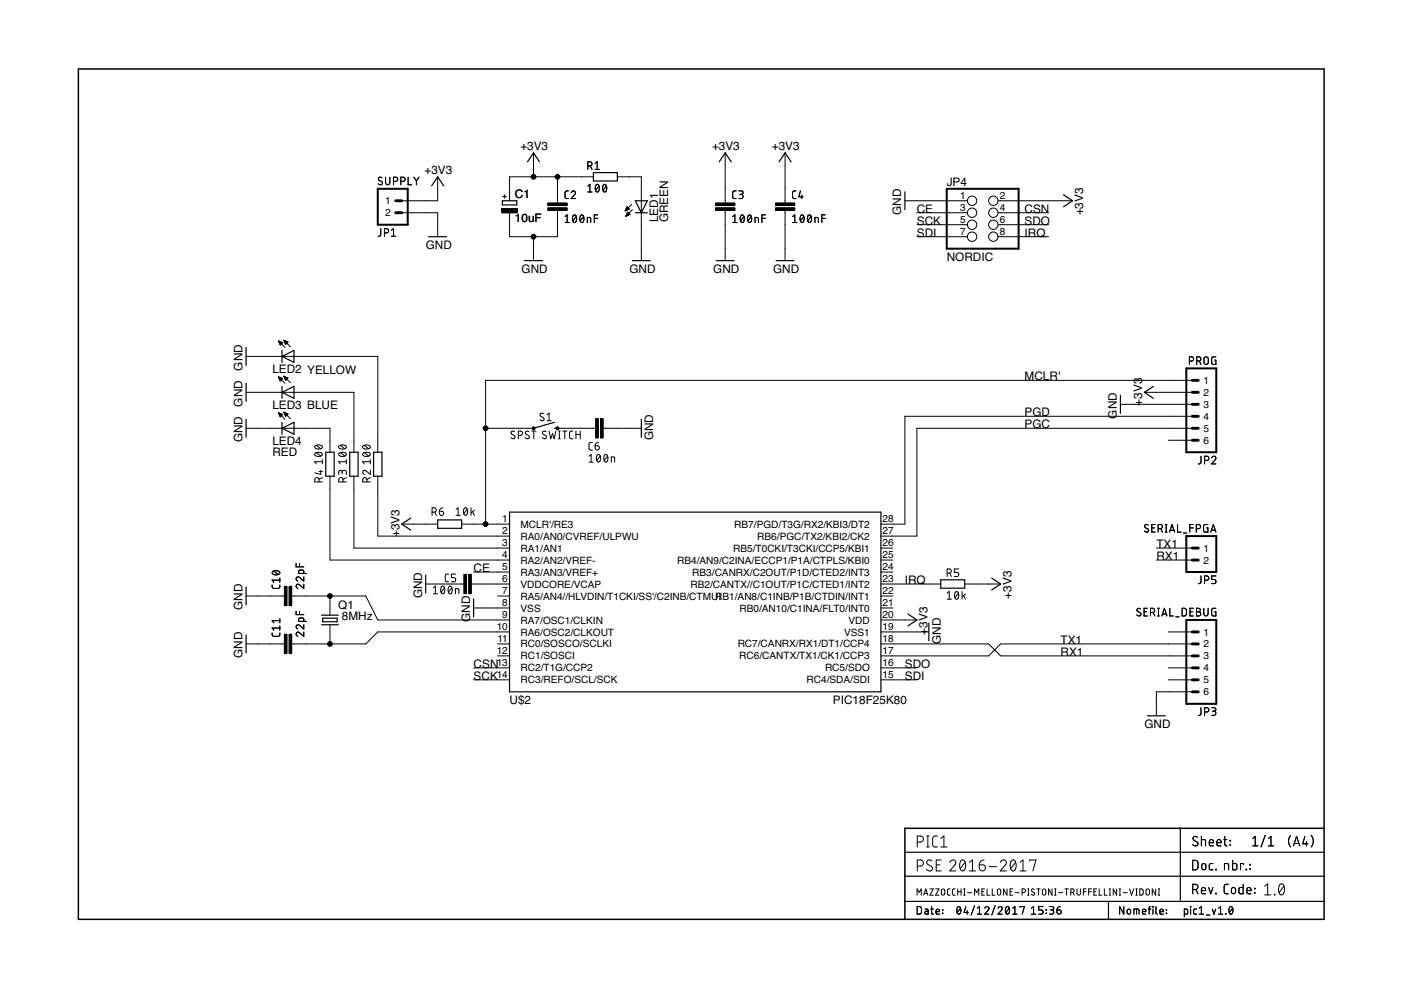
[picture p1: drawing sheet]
<svg xmlns="http://www.w3.org/2000/svg" width="297mm" height="210mm" viewBox="0 0 297 210" stroke-linecap="round" stroke-linejoin="round" font-family="sans-serif">
<g fill="none" stroke="#000" stroke-width=".21">
<path d="M81 37.7a.41 .41 0 0 0-.6-.1 .41 .41 0 0 0-.1 .6l.6 .3a.38 .38 0 0 1 .1 .5 .38 .38 0 0 1-.5 .2l-.3-.2M81.7 37.6v1.1a.46 .46 0 0 0 .5 .5 .46 .46 0 0 0 .5-.5v-1.1M83.4 38.5h.5a.44 .44 0 0 0 .4-.5 .44 .44 0 0 0-.4-.4h-.5v1.6M85 38.5h.4a.44 .44 0 0 0 .5-.5 .44 .44 0 0 0-.5-.4h-.4v1.6M86.5 37.6v1.6h.8M87.8 37.6l.5 .7M88.3 38.3v.9M88.8 37.6l-.5 .7M92.8 37.5v5.1h-7.6M113.1 32.4v5.1M118.2 37.5v5.6M124.6 35.2h.5a.44 .44 0 0 0 .4-.5 .44 .44 0 0 0-.4-.4h-.5v1.6"/>
<path d="M124.6 39.5l.5-.4v1.6M125.2 35.2l.3 .7M125.8 37.5h-17.8v5.1M126.2 34.6l.4-.3v1.6M126.2 35.9h.9M126.4 39.2l.2-.1a.97 .97 0 0 1 0 1.6 1 1 0 0 1-.2-1.5zM127 39.5l-.7 .8M128 39.2l.2-.1a.97 .97 0 0 1 0 1.6 1 1 0 0 1-.2-1.5zM128.6 39.5l-.8 .8M130.9 37.5h5.1v17.8M153.8 32.4v10.7M166.5 32.4v10.7"/>
<path d="M80.7 48.5v1.4l-.5 .2M81.5 49.4h.5a.46 .46 0 0 0 .4-.5 .46 .46 0 0 0-.4-.4h-.5v1.6M83 48.8l.4-.3v1.6M83 50.1h.9M85.2 45.1h7.6v5.1M113.1 50.2v5.1M118.2 44.6v5.6h-10.2v-5.1M119.8 45.9l.4-.3v1.6M119.8 47.2h.9M120.5 40.5h-.5l-.2 .4v1l.2 .2h.5M121.1 40.9a.45 .45 0 0 1 .6-.4 .45 .45 0 0 1 .2 .7l-.8 .9h.9M121.6 45.7l.2-.1a.97 .97 0 0 1 0 1.6 1 1 0 0 1-.2-1.5z"/>
<path d="M122.2 45.9l-.7 .9M123.1 45.7l.3-.1a.97 .97 0 0 1 0 1.6 1 1 0 0 1-.3-1.5zM123.7 45.9l-.7 .9M124.5 47.2v-1.1l.7 .1v1M124.6 40.7h.9M126 46.3h.7M126.7 45.6h-.7v1.6M132.6 44.6h.1M132.6 44.5h.4M132.7 45.8h.1M132.7 44.4h.6M132.7 44.3h.7"/>
<path d="M132.7 45.7h.3M132.8 44.2h.4M132.8 45.6h.5M132.8 44h.3M132.8 45.5h.8M132.9 43.9h.1M132.9 45.4h.5M132.9 43.8l.5 .5-.9 .4zM132.9 45.2h.4M133 45.1h.2M133 45h.1M133.1 45l-.4 .9"/>
<path d="M133.1 45l.5 .5M133.6 45.5l-.9 .4M133.9 43.3l-1.4 1.4M134.1 44.5l-1.4 1.4M153.8 44.6v10.7M155.3 47.2h1M155.3 45.9l.5-.3v1.6M156.1 40.5l-.7 .1-.1 .3 .1 1 .2 .2h.5M156.7 40.5h.5a.37 .37 0 0 1 .4 .3 .37 .37 0 0 1-.4 .4h-.4M157.1 41.2a.44 .44 0 0 1 .5 .5 .44 .44 0 0 1-.5 .4h-.4M157.1 45.7l.3-.1a.97 .97 0 0 1 0 1.6 1 1 0 0 1-.3-1.5zM157.7 45.9l-.7 .9"/>
<path d="M158.7 45.7l.2-.1a.95 .95 0 0 1 0 1.6 1.02 1.02 0 0 1-.2-1.5zM159.3 45.9l-.7 .9M160.1 47.2v-1.1l.7 .1v1M161.5 46.3h.8M162.3 45.6h-.8v1.6M166.5 44.6v10.7M168 47.2h1M168 45.9l.5-.3v1.6M168.8 40.5l-.7 .1-.1 .3 .1 1 .2 .2h.5M169.7 40.5l-.3 1.2h.9M169.8 45.7l.3-.1a.97 .97 0 0 1 0 1.6 1 1 0 0 1-.3-1.5zM170 41.4v.7"/>
<path d="M170.4 45.9l-.7 .9M171.4 45.7l.2-.1a.95 .95 0 0 1 0 1.6 1.02 1.02 0 0 1-.2-1.5zM172 45.9l-.7 .9M172.8 47.2v-1.1l.7 .1v1M174.2 46.3h.8M175 45.6h-.8v1.6M191.9 42.6h13.2M194.4 45.1h10.7M194.4 47.6h10.7M194.4 50.2h10.7M211.6 45.1h10.7M211.6 42.6h15.8"/>
<path d="M211.6 47.6h10.7M211.6 50.2h10.7M52.2 75.6h27.9v20.3M59 72.3l1.4 1.4M59 72.3l.9 .3-.5 .6zM59 79.9l1.4 1.4M59 79.9l.9 .4-.5 .5zM59.1 80h.1M59.1 72.4h.2M59.1 72.5h.5M59.2 72.6h.6M59.2 72.7h.6"/>
<path d="M59.3 72.9h.4M59.3 73h.3M59.4 73.1h.1M60.2 72.1l1.4 1.4M60.2 72.1l.9 .4-.5 .5zM60.2 79.8l1.4 1.4M60.2 79.8l.9 .3-.5 .5zM60.2 72.3h.2M60.2 79.9h.2M60.3 72.4h.4M60.3 80h.4M60.3 72.5h.7"/>
<path d="M60.4 72.6h.6M60.4 72.7h.4M60.5 72.9h.2M60.5 73h.1M252.2 76.6h.4a.46 .46 0 0 0 .5-.5 .46 .46 0 0 0-.5-.5h-.4v1.7M253.7 76.6h.5a.46 .46 0 0 0 .4-.5 .46 .46 0 0 0-.4-.5h-.5v1.7M254.3 76.6l.3 .7M255.4 75.8l.3-.2 .4 .2 .1 1a.46 .46 0 0 1-.5 .5 .46 .46 0 0 1-.4-.5zM257.8 75.6l-.7 .1-.2 .2v1l.2 .4h.7v-.9h-.3M52.2 83.2h22.8v12.7M52.2 90.8h17.8v5.1M59 87.5l1.4 1.4"/>
<path d="M59 87.5l.9 .4-.5 .5zM59.1 87.6h.1M59.1 87.7h.4M59.1 80.1h.4M59.2 80.2h.6M59.2 87.8h.6M59.2 87.9h.7M59.2 80.3h.6M59.3 80.5h.4M59.3 88.1h.5M59.3 88.2h.3M59.3 80.6h.3"/>
<path d="M59.4 80.7h.1M59.4 88.3h.1M60.2 87.4l1.4 1.4M60.2 87.4l.9 .4-.5 .5zM60.2 87.5h.1M60.3 87.6h.3M60.3 80.1h.7M60.3 87.7h.6M60.3 87.8h.7M60.4 80.2h.6M60.4 80.3h.5M60.4 87.9h.5"/>
<path d="M60.5 88.1h.3M60.5 80.5h.2M60.5 80.6h.1M60.5 88.2h.1M66.8 96.1a1.04 1.04 0 0 1 1.5 .2 .95 .95 0 0 1-1.6 0zM66.8 94.5a1.02 1.02 0 0 1 1.5 .3 .97 .97 0 0 1-1.6 0zM67.1 96l.9 .7M67.1 94.4l.9 .7M67.6 100h.8M68 99.7v.9l-1.3-.4M68.3 97.9h-1.6l.4 .5M68.3 97.5v.9"/>
<path d="M71.9 96.1a1.04 1.04 0 0 1 1.5 .2 .95 .95 0 0 1-1.6 0zM71.9 94.5a1.02 1.02 0 0 1 1.5 .3 .97 .97 0 0 1-1.6 0zM72.2 96l.9 .7M72.2 94.4l.9 .7M73.4 97.9h-1.6l.4 .5M73.4 97.5v.9M77 96.1a1.04 1.04 0 0 1 1.5 .2 .95 .95 0 0 1-1.6 0zM77 94.5a1.02 1.02 0 0 1 1.5 .3 .97 .97 0 0 1-1.6 0zM77.2 96l.9 .7M77.2 94.4l.9 .7M78.5 97.9h-1.6l.3 .5M78.5 97.5v.9"/>
<path d="M78.5 99.7v.9l-.9-.8a.44 .44 0 0 0-.7 .2 .44 .44 0 0 0 .4 .6M103 90.8h10.1M109.1 91.5l-.2-.1a.38 .38 0 0 0-.5 .2 .38 .38 0 0 0 .1 .5l.5 .3a.41 .41 0 0 1 .1 .6 .41 .41 0 0 1-.6-.1l-.2-.1M109.9 92.3h.4a.46 .46 0 0 0 .5-.4 .46 .46 0 0 0-.5-.5h-.4v1.6M112.1 91.5l-.1-.1a.38 .38 0 0 0-.6 .2 .38 .38 0 0 0 .1 .5l.6 .3a.41 .41 0 0 1 0 .6 .41 .41 0 0 1-.6-.1l-.2-.1M112.7 91.4h.9M113.2 91.4v1.6M115.3 87.7l-.2-.1a.37 .37 0 0 0-.5 .2 .37 .37 0 0 0 .1 .5l.6 .4a.47 .47 0 0 1-.3 .5 .47 .47 0 0 1-.6-.2M115.8 91.5l-.2-.1a.38 .38 0 0 0-.5 .2 .38 .38 0 0 0 .1 .5l.5 .3a.41 .41 0 0 1 0 .6 .41 .41 0 0 1-.6-.1l-.1-.1M116 87.9l.4-.3v1.6M116 89.2h.9M116.4 91.4l.4 1.6 .3-1.1 .4 1.1 .4-1.6"/>
<path d="M118.2 90.8h8.1M118.4 91.4h.4M118.4 93h.4M118.6 91.4v1.6M119.3 91.4h.9M119.7 91.4v1.6M121.5 91.4h-.5l-.2 .4v1l.2 .2h.5M122.1 91.4v1.6M122.1 92.1h.9M123 91.4v1.6M124.9 96.7l.4-.3v1.6M124.9 98h.9"/>
<path d="M125.6 93.8h-.5l-.2 .4v1l.2 .2h.5M126.2 94.5h.5a.45 .45 0 0 1 .4 .5 .45 .45 0 0 1-.5 .4 .45 .45 0 0 1-.4-.4zM126.6 96.5l.3-.1a.97 .97 0 0 1 0 1.6 1.03 1.03 0 0 1-.3-1.5zM126.9 93.8l-.4 .1-.3 .6M127.3 96.7l-.8 .9M127.8 90.8h8.2M128.2 96.5l.3-.1a.97 .97 0 0 1 0 1.6 1.03 1.03 0 0 1-.3-1.5zM128.8 96.7l-.7 .9M129.6 98v-1.1l.7 .1v1M237.6 85.7h15.2M242.6 83.2h10.2M247.7 93.3h5.1"/>
<path d="M252.8 80.6h-149.8v30.5M252.8 88.3h-60.9v22.8h-5.1M252.8 90.8h-58.4v22.9h-7.6M254.6 96.7v1.4l-.5 .3M255.4 97.6h.5a.44 .44 0 0 0 .4-.4 .44 .44 0 0 0-.4-.5h-.5v1.7M256.9 97.1a.44 .44 0 0 1 .6-.4 .44 .44 0 0 1 .2 .8l-.8 .9h.9M62.8 119.4v.8h1.6M63.5 119.4v.8M67.6 102.2v-.5a.46 .46 0 0 0-.4-.4 .46 .46 0 0 0-.5 .4v.5h1.7M68.4 101.3l-.8 .3M70 101v17.7h38M72.5 100.2a.46 .46 0 0 1 .5-.5 .46 .46 0 0 1 .4 .5v.4"/>
<path d="M72.5 100.4v-.3a.36 .36 0 0 0-.3-.4 .36 .36 0 0 0-.4 .4v.5M72.7 102.2v-.5a.46 .46 0 0 0-.4-.4 .46 .46 0 0 0-.5 .4v.5h1.6M73.4 101.3l-.7 .3M75 101v15.2h33M77.8 102.2v-.5a.46 .46 0 0 0-.4-.4 .46 .46 0 0 0-.5 .4v.5h1.6M78.5 101.3l-.7 .3M80.1 101v12.7h27.9M85.2 111.1h7.6M91.6 108.6h.5a.46 .46 0 0 0 .4-.5 .46 .46 0 0 0-.4-.4h-.5v1.6M92.2 108.6l.3 .7M93.2 108.4h.5a.45 .45 0 0 1 .4 .5 .45 .45 0 0 1-.5 .4 .45 .45 0 0 1-.4-.5zM93.9 107.7l-.4 .1-.3 .6"/>
<path d="M96.7 108l.4-.3v1.6M96.7 109.3h.9M97.9 111.1h10.1M98.4 107.8l.3-.1a.95 .95 0 0 1 0 1.6 1 1 0 0 1-.3-1.5zM99.1 108l-.8 .9M99.9 107.7v1.6M100.2 108.5l.4 .8M100.6 108.2l-.7 .5M186.8 116.2h2.5M186.8 118.7h2.5M243.4 111.3a.41 .41 0 0 0-.5-.1 .41 .41 0 0 0-.1 .6l.6 .3a.38 .38 0 0 1 .1 .6 .38 .38 0 0 1-.5 .1l-.4-.2M244.2 111.9h.6"/>
<path d="M244.9 111.2h-.7v1.6h.7M245.2 116.2h7.6M245.2 118.7h7.6M245.6 112.1h.4a.44 .44 0 0 0 .5-.4 .44 .44 0 0 0-.5-.5h-.4v1.6M246.1 112.1l.4 .7M247.1 112.8h.3M247.1 111.2h.3M247.2 111.2v1.6M248 112.8l.5-1.6 .5 1.6M248.1 112.4h.8M249.7 111.2v1.6h.7M250.9 113h.7"/>
<path d="M252.3 111.9h.7M253 111.2h-.7v1.6M253.6 112.1h.5a.44 .44 0 0 0 .5-.4 .44 .44 0 0 0-.5-.5h-.5v1.6M256.1 111.2h-.7l-.2 .2v1.2l.2 .2h.7v-.9h-.3M256.7 112.8l.6-1.6 .5 1.6M256.9 112.4h.8M52.2 136.5h8.1M52.2 126.4h8.1M57.7 124v.5l.4 .3 1-.1 .2-.2v-.5M57.7 134.2v.5l.4 .2h1l.2-.2v-.5M57.8 121.2a1.04 1.04 0 0 1 1.5 .2 .95 .95 0 0 1-1.6 0zM58.1 121.1l.9 .7"/>
<path d="M59.3 122.6v.9M59.3 131.1v1M59.3 132.7v.9M59.3 123h-1.6l.4 .5M59.3 133.2h-1.6l.4 .4M59.3 131.6h-1.6l.4 .5M61.8 126.4h15.8l2.5 5h27.9M62.8 129.6v.7h1.6M63.5 129.6v.7M64.4 123.9v.9l-.9-.8a.44 .44 0 0 0-.7 .1 .44 .44 0 0 0 .3 .7M64.4 122.3v.9l-.9-.8a.44 .44 0 0 0-.7 .2 .44 .44 0 0 0 .3 .6M64.4 121.6v-.6l-.2-.1h-.6l-.2 .1-.1 .6h1.7"/>
<path d="M64.4 134v.9l-.9-.7a.44 .44 0 0 0-.7 .1 .44 .44 0 0 0 .3 .6M64.4 132.5v.8l-.9-.7a.44 .44 0 0 0-.7 .1 .44 .44 0 0 0 .3 .6M64.4 131.7v-.5l-.2-.2h-.6l-.2 .2-.1 .5h1.7M70 126.4v4M70 132.5v4M90.3 123.8h8.1M91.9 124.7l.4-.4v1.6M91.9 125.9h.9M93.6 124.4l.3-.1a.97 .97 0 0 1 0 1.6 .98 .98 0 0 1-.3-1.5zM94.2 124.7l-.7 .8M95.1 121.7l-.5 .1-.2 .3v1l.2 .2 .5 .1M95.2 124.4l.2-.1a.97 .97 0 0 1 0 1.6 1 1 0 0 1-.2-1.5z"/>
<path d="M95.8 124.7l-.7 .8M96.6 125.9v-1.1l.7 .1v1M96.6 121.7h-.9v.8h.5a.45 .45 0 0 1 .4 .4 .45 .45 0 0 1-.4 .5h-.5M99.9 123.8h8.1M100.4 121.3h7.6M100.4 128.9h7.6M105.5 136.5h2.5M105.5 139.1h2.5M105.5 126.4h2.5M108 134h-27.9l-2.5 2.5h-15.8M186.8 134h10.1M186.8 136.5h22.8l2.6 2.6h40.6"/>
<path d="M186.8 126.4h2.5M186.8 123.8h12.7M186.8 121.3h2.5M186.8 131.4h7.6M186.8 128.9h2.5M200.8 121.5h.5a.44 .44 0 0 0 .4-.4 .44 .44 0 0 0-.4-.5h-.5v1.6M200.8 125.8l.5-.4v1.6M200.8 127h.9M201.4 121.5l.3 .7M202.6 125.5l.2-.1a.95 .95 0 0 1 0 1.6 1.02 1.02 0 0 1-.2-1.5zM203.2 125.8l-.7 .9M203.3 120.6h-.9v.7h.5a.45 .45 0 0 1 .4 .5 .45 .45 0 0 1-.4 .4h-.5"/>
<path d="M204 125.4v1.6M204.3 126.3l.4 .7M204.5 123.8h7.7M204.7 126l-.7 .5M241.8 129.1a.41 .41 0 0 0-.6-.1 .41 .41 0 0 0-.1 .6l.6 .3a.38 .38 0 0 1 .1 .5 .38 .38 0 0 1-.5 .2l-.3-.2M242.6 129.7h.5M243.3 129h-.7v1.6h.7M243.9 129.9h.5a.46 .46 0 0 0 .4-.5 .46 .46 0 0 0-.4-.4h-.5v1.6M244.5 129.9l.3 .7M245.4 130.6h.4M245.4 129h.4M245.6 129v1.6"/>
<path d="M246.3 130.6l.6-1.6 .5 1.6M246.5 130.2h.8M247.7 134h5.1M248 129v1.6h.8M249.3 130.8h.7M250.6 129h.7l.2 .3v.9l-.2 .4h-.7zM252.3 129.7h.6M252.8 136.5h-40.6l-2.6 2.6h-22.8M253 129h-.7v1.6h.7M253.7 129h.4a.37 .37 0 0 1 .4 .3 .37 .37 0 0 1-.4 .4 .44 .44 0 0 1 .5 .5 .44 .44 0 0 1-.5 .4h-.4zM253.7 129.7h.4M254.6 122.1v1.4l-.5 .2"/>
<path d="M255.2 129v1.2a.46 .46 0 0 0 .5 .4 .46 .46 0 0 0 .4-.4v-1.2M255.4 123h.5a.46 .46 0 0 0 .4-.4 .46 .46 0 0 0-.4-.5h-.5v1.6M257.8 129h-.5l-.4 .2v1l.2 .4h.7v-.9h-.3M257.8 122.1h-.9v.8h.5a.45 .45 0 0 1 .4 .4 .45 .45 0 0 1-.4 .4h-.5M100.4 141.6h7.6M100.4 144.1h7.6M186.8 141.6h7.6M186.8 144.1h7.6M247.7 141.6h5.1M247.7 144.1h5.1M252.8 146.7h-7.6v5.1M254.6 150.1v1.3l-.2 .3h-.3"/>
<path d="M255.4 151h.5a.46 .46 0 0 0 .4-.5 .46 .46 0 0 0-.4-.4h-.5v1.6M256.9 150.1h.5a.36 .36 0 0 1 .4 .3 .36 .36 0 0 1-.4 .4h-.3M257.3 150.8a.46 .46 0 0 1 .5 .4 .46 .46 0 0 1-.5 .5h-.4M194.5 178.5h.6a.65 .65 0 0 0 .7-.6 .65 .65 0 0 0-.7-.7h-.6v2.4M196.5 177.2h.5M196.5 179.6h.5M196.7 177.2v2.4M198.8 177.2h-.5a.51 .51 0 0 0-.6 .6l.1 1.6 .3 .2h.7M199.5 179.6h1.3M199.5 177.8l.6-.6v2.4M253.9 177.5a.51 .51 0 0 0-.8-.1 .51 .51 0 0 0 .1 .8l.6 .3a.46 .46 0 0 1 .1 .6 .46 .46 0 0 1-.6 .2l-.4-.2M254.7 178l.8 .1 .1 1.2"/>
<path d="M254.7 177.3v2M256.4 178.7h.9a.47 .47 0 0 0-.3-.7 .47 .47 0 0 0-.6 .5l.1 .7 .8 .1M258 178.7h.9a.47 .47 0 0 0-.3-.7 .47 .47 0 0 0-.6 .5l.1 .7 .8 .1M259.5 178h.6M259.7 177.3v1.7l.2 .3h.2M260.8 178.2l.1 .1zM260.8 179.1l.1 .1zM265.6 177.8l.5-.5v2M265.6 179.3h1.1M268.2 177.1l-.8 2.5M268.9 179.3h1.1M268.9 177.8l.6-.5v2"/>
<path d="M273.6 177.1a1.92 1.92 0 0 0 0 2.5M274.2 179.3l.7-2 .7 2M274.4 178.8h1M276.6 177.3l-.4 1.6h1.1M277 178.5v.8M278 177.1a1.92 1.92 0 0 1 0 2.5M194.4 189.8v-1.3l.5 .7 .4-.7v1.3M194.5 192.2h.6l.2 .3 .1 .9-.3 .4h-.6zM194.5 183.6h.6a.65 .65 0 0 0 .7-.6 .65 .65 0 0 0-.7-.7h-.6v2.4M195.8 189.8l.5-1.3 .4 1.3M196 189.5h.6M196.2 192.7l.4 .1 .2 .2v.8h-.6l-.1-.2v-.3l.7-.1"/>
<path d="M197.1 188.5h.8l-.8 1.3h.8M197.3 192.7h.6M197.5 192.2v1.5l.4 .1M197.6 182.5a.58 .58 0 0 0-.9-.1 .58 .58 0 0 0 0 .9l.8 .4a.59 .59 0 0 1 0 .9 .59 .59 0 0 1-.9-.1l-.2-.2M198.4 188.5h.7l-.7 1.3h.7M198.5 193.3h.7a.38 .38 0 0 0-.3-.5 .38 .38 0 0 0-.4 .3v.7h.7M198.5 183.4h.8M199.5 182.3h-1v2.4h1M199.7 188.6h.5l.1 .8a.37 .37 0 0 1-.3 .4 .37 .37 0 0 1-.4-.4zM199.8 193.6l.1 .1zM199.8 192.9l.1 .1zM201.4 182.8a.64 .64 0 0 1 .9-.5 .64 .64 0 0 1 .2 1.1l-1.1 1.3h1.2"/>
<path d="M201.4 188.5h-.4l-.1 .3v.8l.1 .2h.4M202.5 188.5h-.4l-.2 .3 .1 .8 .1 .2h.4M203.1 192.3l.2-.1a.93 .93 0 0 1 0 1.6 1.02 1.02 0 0 1-.2-1.5zM203.1 188.5v1.3M203.1 189.1h.7M203.6 192.6l-.7 .9M203.7 182.5a.62 .62 0 0 1 .8-.1 .62 .62 0 0 1 .2 .8 .99 .99 0 0 1-.8 1.4 1.68 1.68 0 0 1-.2-2.1zM203.8 188.5v1.3M204.3 188.5h.3M204.3 189.8h.3M204.5 188.5v1.3M204.6 182.8l-1 1.3"/>
<path d="M204.8 192.2l-.4 1.3h.9M205 193.1v.7M205.1 189.3h.9M205.5 184.7h1.3M205.5 182.8l.7-.5v2.4M206.6 189.8v-1.3l.5 .7 .4-.7v1.3M206.6 192l-.7 2M207.2 192.6l.5-.4v1.6M207.2 193.8h.9M207.6 183.4h.8a.65 .65 0 0 1 .5 .7 .65 .65 0 0 1-.7 .6 .65 .65 0 0 1-.6-.7zM208.2 189.1h.4M208.7 182.3l-.8 .3-.3 .8"/>
<path d="M208.7 188.5h-.5v1.3h.5M208.8 192.6a.44 .44 0 0 1 .6-.4 .44 .44 0 0 1 .1 .7l-.7 .9h.9M209.3 188.5v1.3h.6M209.7 183.7h1.6M210.4 188.5v1.3h.6M211 192l-.7 2M211.6 188.6h.5l.1 .8a.36 .36 0 0 1-.4 .4 .36 .36 0 0 1-.3-.4zM211.6 192.6a.44 .44 0 0 1 .6-.4 .44 .44 0 0 1 .2 .7l-.8 .9h.9M212.1 182.8a.64 .64 0 0 1 .9-.5 .64 .64 0 0 1 .2 1.1l-1.1 1.3h1.3M213.4 192.3l.2-.1a.95 .95 0 0 1 0 1.6 1 1 0 0 1-.2-1.5zM213.5 188.5v1.3l-.7-1.3v1.3M214 192.6l-.7 .9"/>
<path d="M214.1 189.1h.5M214.4 182.5a.54 .54 0 0 1 .6-.1 .54 .54 0 0 1 .4 .5 1.34 1.34 0 0 1-.6 1.8 1.42 1.42 0 0 1-.4-2.2zM214.7 188.5h-.6v1.3h.6M214.7 193.8h.9M214.7 192.6l.5-.4v1.6M215.2 189.3h.9M215.3 182.8l-1 1.3M216.3 184.7h1.3M216.3 182.8l.6-.5v2.4M216.3 192.4v-.2h.9l-.5 1.6M216.7 189.2h.4a.37 .37 0 0 0 .3-.4 .37 .37 0 0 0-.3-.3h-.4v1.3M217.9 188.5h.3"/>
<path d="M217.9 189.8h.3M218 188.5v1.3M218.3 182.6v-.3h1.3l-.6 2.4M218.7 193.8h.9M218.7 192.6l.4-.4v1.6M219.3 188.6l-.4-.1-.2 .3 .5 .5a.36 .36 0 0 1 0 .5 .36 .36 0 0 1-.5-.2M219.8 188.5h.7M220.2 188.5v1.3M221.1 188.6h.5l.1 .8a.37 .37 0 0 1-.3 .4 .37 .37 0 0 1-.4-.4zM221.1 192.2h-.9v.7h.6a.45 .45 0 0 1 .4 .5 .45 .45 0 0 1-.4 .4h-.6M221.8 192.9l.1 .1zM221.8 193.6l.1 .1z"/>
<path d="M222.5 192.2h.6a.36 .36 0 0 1 .3 .4 .36 .36 0 0 1-.3 .3h-.4M223 192.9a.44 .44 0 0 1 .4 .5 .44 .44 0 0 1-.4 .4h-.5M223.1 188.5v1.3l-.8-1.3v1.3M223.6 188.5h.3M223.6 189.8h.3M223.8 188.5v1.3M224.1 192.9h.5a.45 .45 0 0 1 .4 .5 .45 .45 0 0 1-.5 .4 .45 .45 0 0 1-.4-.4zM224.4 189.3h.9M224.8 192.2l-.4 .1-.3 .6M225.8 188.5h.7M226.1 188.5v1.3M227 189.2h.4a.37 .37 0 0 0 .4-.4 .37 .37 0 0 0-.4-.3h-.4v1.3"/>
<path d="M227.5 189.2l.3 .6M228.3 188.5v.9a.36 .36 0 0 0 .4 .4 .36 .36 0 0 0 .4-.4v-.9M229.7 189.1h.6M230.3 188.5h-.6v1.3M230.8 189.1h.6M231.4 188.5h-.6v1.3M231.9 189.1h.5M232.5 188.5h-.6v1.3h.6M233 188.5v1.3h.6M234.1 188.5v1.3h.6M235.2 188.5h.3M235.2 189.8h.3"/>
<path d="M235.3 188.5v1.3M236.7 188.5v1.3l-.7-1.3v1.3M237.3 188.5h.3M237.3 189.8h.3M237.4 188.5v1.3M238.1 189.3h.9M238.3 192.2v1.6l-.9-1.6v1.6M239.1 192.8h.5l.1 .7a.37 .37 0 0 1-.4 .3 .37 .37 0 0 1-.3-.3zM239.5 188.5l.4 1.3 .5-1.3M240.4 193.8v-1.1l1 .1 .1 1M240.8 188.5h.3M240.8 189.8h.3"/>
<path d="M241 188.5v1.3M241 192.7v1.1M241.7 188.5h.5l.2 .2v.9l-.2 .2h-.5zM242.2 193.3h.7a.38 .38 0 0 0-.2-.5 .38 .38 0 0 0-.5 .3l.1 .7h.6M243.1 188.6h.5l.1 .8a.37 .37 0 0 1-.4 .4 .37 .37 0 0 1-.3-.4zM243.5 192.7h.5M244 192.2l-.4 .3v1.3M244.4 192.2l.1 .1zM244.5 192.7v1.1M245 188.5v1.3l-.7-1.3v1.3M245.1 192.2v1.4l.3 .2M245.6 188.5h.3"/>
<path d="M245.6 189.8h.3M245.7 188.5v1.3M245.9 193.3h.7a.38 .38 0 0 0-.2-.5 .38 .38 0 0 0-.5 .3l.1 .7h.6M247.3 192.9l.1 .1zM247.3 193.6l.1 .1zM251.1 193.8l.7-.1v-.7l-.1-.2-.6-.1v1.7M252.4 192.2l.1 .1zM252.4 192.7v1.1M252.9 188.6h.5a.56 .56 0 0 0 .6-.5 .56 .56 0 0 0-.6-.6h-.5v2M252.9 182.4h.7l.4 .4v1.2l-.4 .4h-.7zM253.6 188.6l.4 .9M253.7 192.7l-.5 .1-.1 .2 .1 .8h.5"/>
<path d="M254.3 193.8h.9M254.3 192.6l.4-.4v1.6M254.7 188.8h.9a.47 .47 0 0 0-.3-.6 .47 .47 0 0 0-.6 .4l.1 .8 .8 .1M254.9 183.2l.3-.1 .3 .1 .2 .8a.44 .44 0 0 1-.5 .4 .44 .44 0 0 1-.4-.4zM255.8 194h.7M256.3 188.2l.4 1.3 .5-1.3M257 192.7l.4 1.1 .3-1.1M257.2 183.1h-.6l-.2 .3v.8l.2 .2h.6M257.8 184.3l.1 .1zM257.8 189.4l.1 .1zM258.3 193.8h.9M258.3 192.6l.5-.4v1.6"/>
<path d="M259.6 184.4v-1.3h.7l.2 .2v1.1M259.8 193.7l.1 .1zM260.4 187.5h-.6l-.3 .4 .1 1.3 .2 .3h.6M260.7 192.3l.3-.1a.95 .95 0 0 1 0 1.6 1 1 0 0 1-.3-1.5zM261.2 188.3l.3-.1 .3 .1 .2 .8a.46 .46 0 0 1-.5 .4 .46 .46 0 0 1-.4-.4zM261.3 182.4v2h.7l.2-.2v-.9l-.2-.2h-.7M261.3 192.6l-.7 .9M263.6 187.5v2h-.7l-.2-.2v-.9l.2-.2h.7M263.7 183.3v-.2h-.7v1.3M264.2 184.3l.1 .1zM264.4 188.8h.8a.47 .47 0 0 0-.3-.6 .47 .47 0 0 0-.5 .4l.1 .8 .7 .1M265 183.3l.1 .1z"/>
<path d="M265 184.1l.1 .2zM266 189.2l.1 .1zM266 188.3l.1 .1zM268.1 187.9l.7-.5v2.3M268.1 189.7h1.3M270.2 189.6l.1 .1zM271.3 187.6a.62 .62 0 0 1 .8-.1 .62 .62 0 0 1 .2 .8 .99 .99 0 0 1-.7 1.4 1.65 1.65 0 0 1-.3-2.1zM272.2 187.9l-1 1.3"/>
<circle cx="206.1" cy="42.6" r=".99"/>
<circle cx="206.1" cy="45.1" r=".99"/>
<circle cx="206.1" cy="47.6" r=".99"/>
<circle cx="206.1" cy="50.2" r=".99"/>
<circle cx="210.6" cy="42.6" r=".99"/>
<circle cx="210.6" cy="45.1" r=".99"/>
<circle cx="210.6" cy="47.6" r=".99"/>
<circle cx="210.6" cy="50.2" r=".99"/>
</g>
<path d="M16.6 14.6h264.1v180.3h-264.1zM280.7 175.6h-88.8v19.3" fill="none" stroke="#000" stroke-width=".32"/>
<g fill="none" stroke="#000" stroke-width=".25">
<path d="M91.5 39.4l1.3-1.9 1.3 1.9M111.8 34.3l1.3-1.9 1.3 1.9M125.8 36.6h5.1v1.8h-5.1zM152.5 34.3l1.3-1.9 1.2 1.9M165.2 34.3l1.3-1.9 1.2 1.9M90.9 50.2h3.8M106.5 42.6h3.1v.9h-3.1zM111.2 55.3h3.8M134.1 55.3h3.8M134.7 42.6h2.5l-1.2 2.5zM134.7 45.1h2.5M151.8 55.3h3.9"/>
<path d="M164.5 55.3h3.9M191.9 40.7v3.8M225.5 41.3l1.9 1.3-1.9 1.2M52.2 73.7v3.8M59.8 75.6l2.5-1.3v2.5zM59.8 74.3v2.5M52.2 81.3v3.8M52.2 88.9v3.8M59.8 81.9v2.6M59.8 89.5v2.6M59.8 83.2l2.5-1.3v2.6zM59.8 90.8l2.5-1.3v2.6z"/>
<path d="M69.1 95.9h1.7v5.1h-1.7zM74.1 95.9h1.8v5.1h-1.8zM79.2 95.9h1.8v5.1h-1.8zM117.6 90.8h.6M117.6 89.5l-4.5 1.3M136 88.9v3.8M237.6 83.8v3.8M244.5 81.9l-1.9 1.3 1.9 1.3M87.1 109.9l-1.9 1.2 1.9 1.3M92.8 110.2h5.1v1.8h-5.1zM108 108.6h78.8v38.1h-78.8zM52.2 124.5v3.8"/>
<path d="M52.2 134.6v3.8M68.2 130.4h3.5M68.2 132.5h3.5M68.4 131.1h3.1v.7h-3.1zM90.3 121.9v3.8M100.4 127v3.8M192.5 130.2l1.9 1.2-1.9 1.3M196.9 132.1v3.8M199.5 122.9h5v1.8h-5zM210.2 122.6l2 1.2-2 1.3M243.3 151.8h3.8M250.3 175.6v15.3"/>
<path d="M191.9 180.7h88.8M191.9 185.8h88.8M191.9 191.1h88.8M235 191.1v3.8"/>
</g>
<g fill="#000" stroke="#000" stroke-width=".21">
<path d="M106.4 44.2h3.3v.9h-3.3zM116.2 44.1h4v.5h-4zM116.2 43.1h4v.5h-4zM151.7 44.1h4.1v.5h-4.1zM151.7 43.1h4.1v.5h-4.1zM164.4 44.1h4.1v.5h-4.1zM164.4 43.1h4.1v.5h-4.1zM126.3 88.8h.5v4h-.5zM127.3 88.8h.5v4h-.5zM60.3 124.3h.5v4.1h-.5zM60.3 134.5h.5v4.1h-.5zM61.3 124.3h.5v4.1h-.5z"/>
<path d="M61.3 134.5h.5v4.1h-.5zM98.4 121.8h.5v4.1h-.5zM99.4 121.8h.5v4.1h-.5z"/>
</g>
<path d="M80.1 40h6.3v7.6h-6.3zM200.7 40h15.3v12.7h-15.3zM251.5 78.1h6.4v17.8h-6.4zM251.5 113.7h6.4v7.6h-6.4zM251.5 131.4h6.4v17.8h-6.4z" fill="none" stroke="#000" stroke-width=".42"/>
<g fill="none" stroke="#000" stroke-width=".61">
<path d="M83.9 45.1h1.3M83.9 42.6h1.3M252.8 85.7h1.3M252.8 83.2h1.3M252.8 80.6h1.3M252.8 90.8h1.3M252.8 88.3h1.3M252.8 93.3h1.3M252.8 118.7h1.3M252.8 116.2h1.3M252.8 139.1h1.3M252.8 136.5h1.3"/>
<path d="M252.8 134h1.3M252.8 144.1h1.3M252.8 141.6h1.3M252.8 146.7h1.3"/>
</g>
<g fill="#000" stroke="#000" stroke-width=".21">
<circle cx="113.1" cy="37.5" r=".51"/>
<circle cx="118.2" cy="37.5" r=".51"/>
<circle cx="113.1" cy="50.2" r=".51"/>
<circle cx="103" cy="90.8" r=".51"/>
<circle cx="113.1" cy="90.8" r=".32"/>
<circle cx="118.2" cy="90.8" r=".32"/>
<circle cx="103" cy="111.1" r=".51"/>
<circle cx="70" cy="136.5" r=".51"/>
<circle cx="70" cy="126.4" r=".51"/>
</g>
<g font-size="2.5">
<text x="110.3" y="31.9">+3V3</text>
<text x="151" y="31.9">+3V3</text>
<text x="163.7" y="31.9">+3V3</text>
<text x="90" y="37">+3V3</text>
<text x="200.7" y="39.4">JP4</text>
<text x="109.2" y="47.2">10uF</text>
<text x="109.2" y="42.1">C1</text>
<text x="139.5" y="47.1" transform="rotate(-90 139.5 47.1)">LED1</text>
<text x="141.7" y="47.1" transform="rotate(-90 141.7 47.1)">GREEN</text>
<text x="191.1" y="45.6" transform="rotate(-90 191.1 45.6)">GND</text>
<text x="194.4" y="45.1">CE</text>
<text x="194.4" y="47.6">SCK</text>
<text x="217.2" y="47.6">SDO</text>
<text x="217.2" y="45.1">CSN</text>
<text x="229.7" y="45.7" transform="rotate(-90 229.7 45.7)">+3V3</text>
<text x="90.3" y="52.7">GND</text>
<text x="194.4" y="50.2">SDI</text>
<text x="217.2" y="50.2">IRQ</text>
<text x="110.6" y="57.8">GND</text>
<text x="133.4" y="57.8">GND</text>
<text x="151.2" y="57.8">GND</text>
<text x="163.9" y="57.8">GND</text>
<text x="200.7" y="55.3">NORDIC</text>
<text x="51.4" y="78.6" transform="rotate(-90 51.4 78.6)">GND</text>
<text x="57.8" y="79.1">LED2 YELLOW</text>
<text x="217.2" y="80.7">MCLR'</text>
<text x="51.4" y="86.2" transform="rotate(-90 51.4 86.2)">GND</text>
<text x="57.8" y="86.7">LED3 BLUE</text>
<text x="217.2" y="88.3">PGD</text>
<text x="236.8" y="88.7" transform="rotate(-90 236.8 88.7)">GND</text>
<text x="242.1" y="86" transform="rotate(-90 242.1 86)">+3V3</text>
<text x="51.4" y="93.8" transform="rotate(-90 51.4 93.8)">GND</text>
<text x="57.8" y="94.4">LED4</text>
<text x="138.5" y="93.3" transform="rotate(-90 138.5 93.3)">GND</text>
<text x="217.2" y="90.8">PGC</text>
<text x="57.8" y="96.8">RED</text>
<text x="84.7" y="113.9" transform="rotate(-90 84.7 113.9)">+3V3</text>
<text x="245.2" y="118.7">RX1</text>
<text x="245.2" y="116.2">TX1</text>
<text x="100.4" y="121.3">CE</text>
<text x="191.8" y="123.8">IRQ</text>
<text x="51.4" y="129.4" transform="rotate(-90 51.4 129.4)">GND</text>
<text x="71.7" y="129.2">Q1</text>
<text x="72.5" y="131.4">8MHz</text>
<text x="89.5" y="126.8" transform="rotate(-90 89.5 126.8)">GND</text>
<text x="99.7" y="131.9" transform="rotate(-90 99.7 131.9)">GND</text>
<text x="214.4" y="126.9" transform="rotate(-90 214.4 126.9)">+3V3</text>
<text x="196.7" y="134.6" transform="rotate(-90 196.7 134.6)">+3V3</text>
<text x="199.5" y="136.5" transform="rotate(-90 199.5 136.5)">GND</text>
<text x="224.9" y="136.5">TX1</text>
<text x="51.4" y="139.5" transform="rotate(-90 51.4 139.5)">GND</text>
<text x="100.4" y="141.6">CSN</text>
<text x="191.8" y="141.6">SDO</text>
<text x="224.9" y="139.1">RX1</text>
<text x="100.4" y="144.1">SCK</text>
<text x="108" y="149.2">U$2</text>
<text x="176.6" y="149.2">PIC18F25K80</text>
<text x="191.8" y="144.1">SDI</text>
<text x="242.6" y="154.3">GND</text>
</g>
<g font-size="2.1">
<text x="81.7" y="43.3">1</text>
<text x="81.7" y="45.9">2</text>
<text x="203.6" y="42.2">1</text>
<text x="203.6" y="44.7">3</text>
<text x="203.6" y="47.3">5</text>
<text x="212" y="42.2">2</text>
<text x="212" y="44.7">4</text>
<text x="212" y="47.3">6</text>
<text x="203.6" y="49.8">7</text>
<text x="212" y="49.8">8</text>
<text x="255.1" y="81.4">1</text>
<text x="255.1" y="84">2</text>
<text x="255.1" y="86.5">3</text>
<text x="255.1" y="89">4</text>
<text x="255.1" y="91.6">5</text>
<text x="255.1" y="94.1">6</text>
<text x="106.5" y="110.8">1</text>
<text x="106.5" y="113.3">2</text>
<text x="110.4" y="111.9">MCLR'/RE3</text>
<text x="155.7" y="111.9">RB7/PGD/T3G/RX2/KBI3/DT2</text>
<text x="187.1" y="113.3">27</text>
<text x="187.1" y="110.8">28</text>
<text x="106.5" y="115.8">3</text>
<text x="106.5" y="118.4">4</text>
<text x="110.4" y="114.4">RA0/AN0/CVREF/ULPWU</text>
<text x="110.4" y="117">RA1/AN1</text>
<text x="110.4" y="119.5">RA2/AN2/VREF-</text>
<text x="143.6" y="119.5">RB4/AN9/C2INA/ECCP1/P1A/CTPLS/KBI0</text>
<text x="155.5" y="117">RB5/T0CKI/T3CKI/CCP5/KBI1</text>
<text x="160.6" y="114.4">RB6/PGC/TX2/KBI2/CK2</text>
<text x="187.1" y="118.4">25</text>
<text x="187.1" y="115.8">26</text>
<text x="255.1" y="117">1</text>
<text x="255.1" y="119.5">2</text>
<text x="106.5" y="120.9">5</text>
<text x="106.5" y="123.5">6</text>
<text x="110.4" y="122">RA3/AN3/VREF+</text>
<text x="110.4" y="124.6">VDDCORE/VCAP</text>
<text x="146.4" y="124.6">RB2/CANTX//C1OUT/P1C/CTED1/INT2</text>
<text x="146.8" y="122">RB3/CANRX/C2OUT/P1D/CTED2/INT3</text>
<text x="187.1" y="123.5">23</text>
<text x="187.1" y="120.9">24</text>
<text x="106.5" y="126">7</text>
<text x="106.5" y="131.1">9</text>
<text x="106.5" y="128.5">8</text>
<text x="110.4" y="127.1">RA5/AN4//HLVDIN/T1CKI/SS'/C2INB/CTMURIB1/AN8/C1INB/P1B/CTDIN/INT1</text>
<text x="110.4" y="129.7">VSS</text>
<text x="156.8" y="129.7">RB0/AN10/C1INA/FLT0/INT0</text>
<text x="187.1" y="128.5">21</text>
<text x="187.1" y="126">22</text>
<text x="187.1" y="131.1">20</text>
<text x="105.3" y="133.6">10</text>
<text x="105.5" y="136.2">11</text>
<text x="110.4" y="134.7">RA6/OSC2/CLKOUT</text>
<text x="110.4" y="132.2">RA7/OSC1/CLKIN</text>
<text x="110.4" y="137.3">RC0/SOSCO/SCLKI</text>
<text x="156.4" y="137.3">RC7/CANRX/RX1/DT1/CCP4</text>
<text x="179" y="134.7">VSS1</text>
<text x="179.9" y="132.2">VDD</text>
<text x="187.1" y="136.2">18</text>
<text x="187.1" y="133.6">19</text>
<text x="255.1" y="134.7">1</text>
<text x="255.1" y="137.3">2</text>
<text x="105.3" y="138.7">12</text>
<text x="105.3" y="141.2">13</text>
<text x="105.3" y="143.8">14</text>
<text x="110.4" y="139.8">RC1/SOSCI</text>
<text x="110.4" y="142.4">RC2/T1G/CCP2</text>
<text x="156.7" y="139.8">RC6/CANTX/TX1/CK1/CCP3</text>
<text x="174.9" y="142.4">RC5/SDO</text>
<text x="187.1" y="143.8">15</text>
<text x="187.1" y="141.2">16</text>
<text x="187.1" y="138.7">17</text>
<text x="255.1" y="139.8">3</text>
<text x="255.1" y="142.4">4</text>
<text x="110.4" y="144.9">RC3/REFO/SCL/SCK</text>
<text x="171" y="144.9">RC4/SDA/SDI</text>
<text x="255.1" y="144.9">5</text>
<text x="255.1" y="147.4">6</text>
</g>
<text font-size="1.8" x="107.5" y="42.2" transform="rotate(-90 107.5 42.2)">+</text>
</svg>
